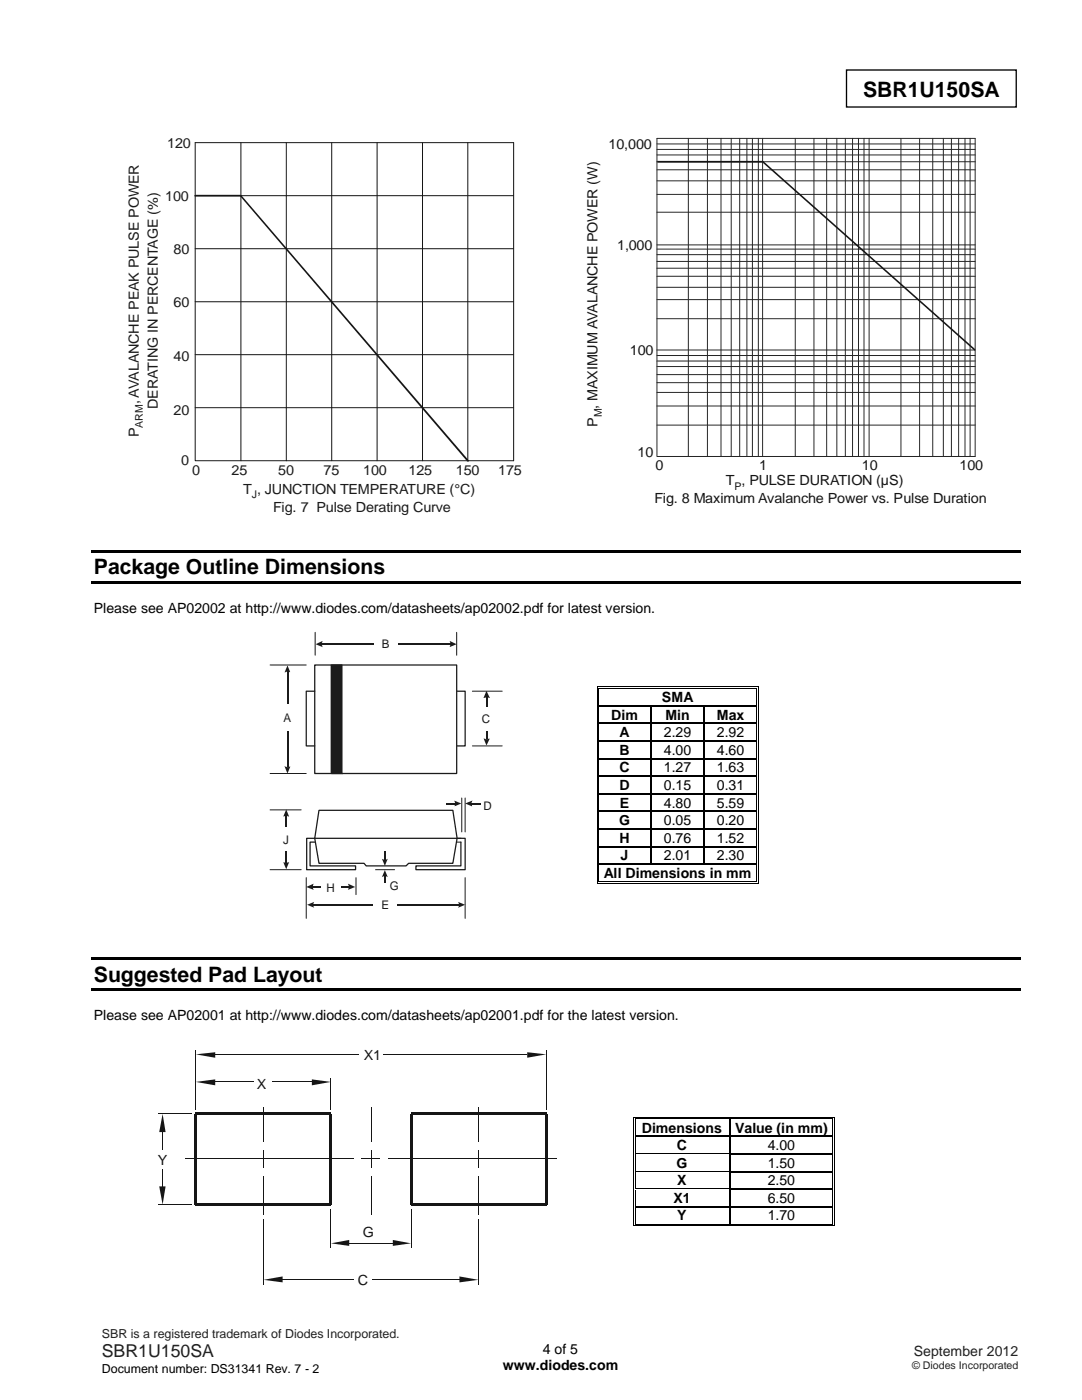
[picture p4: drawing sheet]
<svg xmlns="http://www.w3.org/2000/svg" width="216mm" height="279mm" viewBox="0 0 216 279" stroke-linecap="round" stroke-linejoin="round" font-family="sans-serif">
<path d="M168.9 14h33.9v7.4h-33.9z" fill="none" stroke="#000" stroke-width=".26"/>
<path d="M38.9 39.1h63.6M102.5 28.5h-63.6v63.4h63.6M38.9 49.6h63.6M38.9 70.8h63.6M38.9 60.2h63.6M38.9 81.4h63.6" fill="none" stroke="#131516" stroke-width=".2"/>
<g fill="#131516">
<path d="M38.8 39.1l.1-.2v.3zM38.9 38.9h9.2v.3h-9.2zM48.1 38.9l.1 .2v.1z"/>
<path d="M47.8 39.1l.3-.2 .1 .1-.3 .1zM47.9 39.1l.3-.1 45.3 52.9-.2 .2zM93.3 92.1l.2-.2h.1l-.1 .2z"/>
</g>
<path d="M48.1 28.5v63.4M57.1 28.5v63.4M66.2 28.5v63.4M75.2 28.5v63.4M84.3 28.5v63.4M93.3 28.5v63.4M102.5 28.5v63.4" fill="none" stroke="#131516" stroke-width=".2"/>
<g fill="none" stroke="#23282b" stroke-width=".2">
<path d="M131.1 27.6h63.5v63.5h-63.5zM131.1 38.8h63.5M131.1 36.1h63.5M131.1 33.9h63.5M131.1 32.3h63.5M131.1 30.9h63.5M131.1 29.8h63.5M131.1 28.7h63.5M137.4 27.6v63.5M141.2 27.6v63.5M143.9 27.6v63.5M145.9 27.6v63.5"/>
<path d="M147.6 27.6v63.5M149 27.6v63.5M150.1 27.6v63.5M151.3 27.6v63.5M152.2 27.6v63.5M158.7 27.6v63.5M162.4 27.6v63.5M165 27.6v63.5M167 27.6v63.5M168.7 27.6v63.5M170.1 27.6v63.5M171.3 27.6v63.5"/>
<path d="M172.4 27.6v63.5M173.4 27.6v63.5M179.8 27.6v63.5M183.5 27.6v63.5M186.1 27.6v63.5M188.2 27.6v63.5M189.8 27.6v63.5M191.3 27.6v63.5M192.6 27.6v63.5M193.6 27.6v63.5M131.1 59.8h63.5M131.1 57.3h63.5"/>
<path d="M131.1 55.1h63.5M131.1 53.5h63.5M131.1 52.2h63.5M131.1 50.8h63.5M131.1 49.7h63.5M131.1 42.4h63.5M131.1 48.9h63.5M131.1 78.3h63.5M131.1 76.4h63.5M131.1 74.8h63.5M131.1 73.2h63.5M131.1 72.1h63.5"/>
<path d="M131.1 71h63.5M131.1 63.6h63.5M131.1 69.8h63.5M131.1 84.8h63.5M131.1 81h63.5"/>
</g>
<path d="M131.2 32.1h21v.3h-21zM152.2 32.1v.2zM152.3 32.1l42.3 37.6-.1 .3-42.3-37.6z" fill="#131516"/>
<g fill="#000">
<path d="M18.2 109.8h185.5v.5h-185.5zM18.2 115.9h185.5v.5h-185.5zM119.1 137h.2v.5h-.2zM119.1 137h.5v.1h-.5zM119.4 137.3h.2v.2h-.2zM150.8 137h.5v.1h-.5zM150.8 137.3h.2v.2h-.2zM151.2 137h.1v.5h-.1zM119.1 140.7h.2v.3h-.2zM119.1 144.3h.2v.2h-.2zM119.1 147.8h.2v.2h-.2zM119.1 151.3h.2v.3h-.2z"/>
<path d="M119.1 154.8h.2v.2h-.2zM119.1 158.3h.2v.3h-.2zM119.4 140.7h.2v.3h-.2zM119.4 144.3h.2v.2h-.2zM119.4 147.8h.2v.2h-.2zM119.4 151.3h.2v.3h-.2zM119.4 154.8h.2v.2h-.2zM119.4 158.3h.2v.3h-.2zM129.8 140.7h.2v.3h-.2zM129.8 144.3h.2v.2h-.2zM129.8 147.8h.2v.2h-.2zM129.8 151.3h.2v.3h-.2z"/>
<path d="M129.8 154.8h.2v.2h-.2zM129.8 158.3h.2v.3h-.2zM140.4 140.7h.2v.3h-.2zM140.4 144.3h.2v.2h-.2zM140.4 147.8h.2v.2h-.2zM140.4 151.3h.2v.3h-.2zM140.4 154.8h.2v.2h-.2zM140.4 158.3h.2v.3h-.2zM150.8 140.7h.2v.3h-.2zM150.8 144.3h.2v.2h-.2zM150.8 147.8h.2v.2h-.2zM150.8 151.3h.2v.3h-.2z"/>
<path d="M150.8 154.8h.2v.2h-.2zM150.8 158.3h.2v.3h-.2zM151.2 140.7h.1v.3h-.1zM151.2 144.3h.1v.2h-.1zM151.2 147.8h.1v.2h-.1zM151.2 151.3h.1v.3h-.1zM151.2 154.8h.1v.2h-.1zM151.2 158.3h.1v.3h-.1zM119.1 161.8h.2v.3h-.2zM119.1 165.3h.2v.3h-.2zM119.1 168.8h.2v.3h-.2zM119.1 172.3h.2v.3h-.2z"/>
<path d="M119.1 176.2h.5v.2h-.5zM119.4 161.8h.2v.3h-.2zM119.4 165.3h.2v.3h-.2zM119.4 168.8h.2v.3h-.2zM119.4 172.3h.2v.3h-.2zM119.4 175.9h.2v.1h-.2zM129.8 161.8h.2v.3h-.2zM129.8 165.3h.2v.3h-.2zM129.8 168.8h.2v.3h-.2zM140.4 161.8h.2v.3h-.2zM140.4 165.3h.2v.3h-.2zM140.4 168.8h.2v.3h-.2z"/>
<path d="M150.8 161.8h.2v.3h-.2zM150.8 165.3h.2v.3h-.2zM150.8 168.8h.2v.3h-.2zM150.8 172.3h.2v.3h-.2zM150.8 176.2h.5v.2h-.5zM150.8 175.9h.2v.1h-.2zM151.2 161.8h.1v.3h-.1zM151.2 165.3h.1v.3h-.1zM151.2 168.8h.1v.3h-.1zM151.2 172.3h.1v.3h-.1zM151.2 175.9h.1v.5h-.1zM18.2 191.1h185.5v.5h-185.5z"/>
<path d="M18.2 197.2h185.5v.5h-185.5z"/>
</g>
<g fill="none" stroke="#000" stroke-width=".2">
<path d="M119.2 137.5v3.2M119.5 137.5v3.2M119.6 137.1h31.2M119.6 137.4h31.2M150.9 137.5v3.2M151.3 137.5v3.2M119.2 141v3.3M119.2 144.5v3.3M119.2 148v3.3M119.2 151.6v3.2M119.2 155v3.3M119.2 158.6v3.2"/>
<path d="M119.5 141v3.3M119.5 144.5v3.3M119.5 148v3.3M119.5 151.6v3.2M119.5 155v3.3M119.5 158.6v3.2M150.9 141v3.3M150.9 144.5v3.3M150.9 148v3.3M150.9 151.6v3.2M150.9 155v3.3M150.9 158.6v3.2"/>
<path d="M151.3 141v3.3M151.3 144.5v3.3M151.3 148v3.3M151.3 151.6v3.2M151.3 155v3.3M151.3 158.6v3.2M119.2 162.1v3.2M119.2 165.6v3.2M119.2 169.1v3.2M119.2 172.6v3.8M119.5 162.1v3.2M119.5 165.6v3.2"/>
<path d="M119.5 169.1v3.2M119.5 172.6v3.3M119.6 176.3h31.2M119.6 175.9h31.2M150.9 162.1v3.2M150.9 165.6v3.2M150.9 169.1v3.2M150.9 172.6v3.3M151.3 162.1v3.2M151.3 165.6v3.2M151.3 169.1v3.2M151.3 172.6v3.3"/>
</g>
<g fill="none" stroke="#000" stroke-width=".25">
<path d="M119.6 140.9h10.2M119.6 144.4h10.2M119.6 147.9h10.2M119.6 151.4h10.2M119.6 154.9h10.2M119.6 158.4h10.2M129.9 141v3.3M129.9 144.5v3.3M129.9 148v3.3M129.9 151.6v3.2M129.9 155v3.3M129.9 158.6v3.2"/>
<path d="M130 140.9h10.4M130 144.4h10.4M130 147.9h10.4M130 151.4h10.4M130 154.9h10.4M130 158.4h10.4M140.5 141v3.3M140.5 144.5v3.3M140.5 148v3.3M140.5 151.6v3.2M140.5 155v3.3M140.5 158.6v3.2"/>
<path d="M140.6 140.9h10.2M140.6 144.4h10.2M140.6 147.9h10.2M140.6 151.4h10.2M140.6 154.9h10.2M140.6 158.4h10.2M119.6 161.9h10.2M119.6 165.4h10.2M119.6 169h10.2M119.6 172.5h31.2M129.9 162.1v3.2M129.9 165.6v3.2"/>
<path d="M129.9 169.1v3.2M130 161.9h10.4M130 165.4h10.4M130 169h10.4M140.5 162.1v3.2M140.5 165.6v3.2M140.5 169.1v3.2M140.6 161.9h10.2M140.6 165.4h10.2M140.6 169h10.2"/>
</g>
<g fill="#fff">
<path d="M126.9 223.4h18.6v3.3h-18.6z"/>
<path d="M127.3 223.4h17.6v3.3h-17.6z"/>
</g>
<path d="M126.3 222.9h.2v.5h-.2zM126.3 222.9h.5v.2h-.5zM126.7 223.2h.1v.2h-.1z" fill="#000"/>
<path d="M126.8 223h18.7M126.8 223.3h18.7" fill="none" stroke="#000" stroke-width=".2"/>
<path d="M126.8 223.4h18.7z" fill="#fff"/>
<path d="M145.5 223.4h.3zM145.5 222.9h.5v.2h-.5zM145.5 223.2h.5v.2h-.5zM166 222.9h.5v.2h-.5zM166 223.2h.2v.2h-.2zM166.3 222.9h.2v.5h-.2z" fill="#000"/>
<path d="M126.4 223.4v3.3M126.7 223.4v3.3M146 223h20M146 223.3h20M166.1 223.4v3.3M166.4 223.4v3.3" fill="none" stroke="#000" stroke-width=".2"/>
<path d="M145.6 223.4v3.3" fill="none" stroke="#000" stroke-width=".25"/>
<g fill="#fff">
<path d="M126.9 226.9h18.6v3.3h-18.6z"/>
<path d="M127.3 226.9h17.6v3.3h-17.6z"/>
</g>
<path d="M126.3 226.7h.2v.2h-.2zM126.7 226.7h.1v.2h-.1z" fill="#000"/>
<path d="M126.8 226.8h18.7" fill="none" stroke="#000" stroke-width=".25"/>
<path d="M126.8 226.9h18.7z" fill="#fff"/>
<path d="M145.5 226.7h.3v.2h-.3zM166 226.7h.2v.2h-.2zM166.3 226.7h.2v.2h-.2z" fill="#000"/>
<path d="M145.6 226.9v3.3M145.8 226.8h20.2" fill="none" stroke="#000" stroke-width=".25"/>
<path d="M126.4 226.9v3.3M126.7 226.9v3.3M166.1 226.9v3.3M166.4 226.9v3.3" fill="none" stroke="#000" stroke-width=".2"/>
<g fill="#fff">
<path d="M126.9 230.4h18.6v3.3h-18.6z"/>
<path d="M127.3 230.4h17.6v3.3h-17.6z"/>
</g>
<path d="M126.3 230.2h.2v.2h-.2zM126.7 230.2h.1v.2h-.1z" fill="#000"/>
<path d="M126.8 230.3h18.7" fill="none" stroke="#000" stroke-width=".25"/>
<path d="M126.8 230.4h18.7z" fill="#fff"/>
<path d="M145.5 230.2h.3v.2h-.3zM166 230.2h.2v.2h-.2zM166.3 230.2h.2v.2h-.2z" fill="#000"/>
<path d="M145.6 230.4v3.3M145.8 230.3h20.2" fill="none" stroke="#000" stroke-width=".25"/>
<path d="M126.4 230.4v3.3M126.7 230.4v3.3M166.1 230.4v3.3M166.4 230.4v3.3" fill="none" stroke="#000" stroke-width=".2"/>
<g fill="#fff">
<path d="M126.9 233.9h18.6v3.3h-18.6z"/>
<path d="M127.3 233.9h17.6v3.3h-17.6z"/>
</g>
<path d="M126.3 233.7h.2v.3h-.2zM126.7 233.7h.1v.3h-.1z" fill="#000"/>
<path d="M126.8 233.8h18.7" fill="none" stroke="#000" stroke-width=".25"/>
<path d="M126.8 233.9l18.7 .1z" fill="#fff"/>
<path d="M145.5 233.7h.3v.3h-.3zM166 233.7h.2v.3h-.2zM166.3 233.7h.2v.3h-.2z" fill="#000"/>
<path d="M145.6 234v3.2M145.8 233.8h20.2" fill="none" stroke="#000" stroke-width=".25"/>
<path d="M126.4 234v3.2M126.7 234v3.2M166.1 234v3.2M166.4 234v3.2" fill="none" stroke="#000" stroke-width=".2"/>
<g fill="#fff">
<path d="M126.9 237.4h18.6v3.3h-18.6z"/>
<path d="M127.3 237.4h17.6v3.3h-17.6z"/>
</g>
<path d="M126.3 237.2h.2v.3h-.2zM126.7 237.2h.1v.3h-.1z" fill="#000"/>
<path d="M126.8 237.3h18.7" fill="none" stroke="#000" stroke-width=".25"/>
<path d="M126.8 237.4l18.7 .1z" fill="#fff"/>
<g fill="#000">
<path d="M145.5 237.2h.3v.3h-.3zM166 237.2h.2v.3h-.2zM166.3 237.2h.2v.3h-.2zM126.3 240.7h.2v.3h-.2zM126.3 244.6h.5v.1h-.5zM126.7 240.7h.1v.3h-.1zM126.7 244.2h.1v.2h-.1zM145.5 240.7h.3v.3h-.3zM145.5 244.2h.5v.2h-.5zM166 240.7h.2v.3h-.2zM166 244.6h.5v.1h-.5zM166 244.2h.2v.2h-.2z"/>
<path d="M166.3 240.7h.2v.3h-.2zM166.3 244.2h.2v.5h-.2z"/>
</g>
<path d="M145.6 237.5v3.2M145.8 237.3h20.2M126.8 240.8h18.7M145.6 241v3.2M145.8 240.8h20.2" fill="none" stroke="#000" stroke-width=".25"/>
<path d="M126.4 237.5v3.2M126.7 237.5v3.2M166.1 237.5v3.2M166.4 237.5v3.2M126.4 241v3.7M126.7 241v3.2M126.8 244.3h18.7M146 244.3h20M166 244.6h-39.2M166.1 241v3.2M166.4 241v3.2" fill="none" stroke="#000" stroke-width=".2"/>
<path d="M61.1 177l1.5-.7-.1 .3v.8l.1 .2z" fill-rule="evenodd" fill="#1f1a17"/>
<path d="M62.4 177h7.3" fill="none" stroke="#1f1a17" stroke-width=".25"/>
<path d="M69.4 176.3l1.5 .7-1.5 .6 .2-.3v-.6z" fill-rule="evenodd" fill="#1f1a17"/>
<path d="M64.2 174.7h3.9v4.1h-3.9z" fill="#fff"/>
<path d="M91 137.9h1.8v11h-1.9" fill="none" stroke="#1f1a17" stroke-width=".25"/>
<path d="M62.8 132.7h28.3v21.7h-28.3z" fill="#fff"/>
<path d="M62.8 132.7h28.3v21.7h-28.3zM62.8 137.9h-1.7v11h1.7" fill="none" stroke="#1f1a17" stroke-width=".25"/>
<path d="M66.1 132.7h2.1v21.7h-2.1z" fill="#1f1a17"/>
<path d="M66.1 132.7h2.1v21.7h-2.1zM68.2 154.4h.1" fill="none" stroke="#1f1a17" stroke-width=".25"/>
<path d="M53.9 132.7h7.2M62.9 126.2v4.6M91.1 126.2v4.6M94.3 137.9h5.9M53.9 154.4h7.2M94.3 148.9h5.9" fill="none" stroke="#1f1a17" stroke-width=".2"/>
<path d="M57.4 132.8l.6 1.4-.3-.1h-.7l-.2 .1z" fill-rule="evenodd" fill="#1f1a17"/>
<path d="M57.4 134v19.1" fill="none" stroke="#1f1a17" stroke-width=".25"/>
<g fill="#1f1a17">
<path d="M56.8 152.9a1.05 1.05 0 0 0 1.2 0l-.6 1.5z" fill-rule="evenodd"/>
<path d="M63 128.6l1.4-.7-.2 .3v.6l.2 .4z" fill-rule="evenodd"/>
</g>
<path d="M64.2 128.5h25.7" fill="none" stroke="#1f1a17" stroke-width=".25"/>
<g fill="#1f1a17">
<path d="M89.7 127.9l1.4 .7-1.4 .6 .2-.4v-.6z" fill-rule="evenodd"/>
<path d="M97.1 137.9l.6 1.4h-1.2z" fill-rule="evenodd"/>
</g>
<path d="M97.1 139.1v8.4" fill="none" stroke="#1f1a17" stroke-width=".25"/>
<path d="M96.5 147.3l.3 .2h.6l.3-.2-.6 1.5z" fill-rule="evenodd" fill="#1f1a17"/>
<g fill="#fff">
<path d="M55.5 140.6h3.8v5.3h-3.8z"/>
<path d="M74.6 126.6h4.7v4.1h-4.7z"/>
<path d="M95.3 141.2h3.3v4.7h-3.3z"/>
</g>
<path d="M63.6 161.7h26.8l.8 5.6-.8 5h-8.9l-.5 .5h-7.9l-.5-.5h-9l-.8-5z" fill-rule="evenodd" fill="#fff"/>
<path d="M62.8 168.1h-.9v4.7h9.1v.8h-9.8v-6.3h31.6v6.3h-9.8v-.8h9v-4.7M63.6 161.7h26.8l.8 5.6-.8 5h-8.9l-.5 .5h-7.9l-.5-.5h-9l-.8-5z" fill="none" stroke="#1f1a17" stroke-width=".25"/>
<path d="M53.9 173.6h6.2M53.9 161.6h6.2M91.2 167.3h.8M91.2 168.1h.8" fill="none" stroke="#1f1a17" stroke-width=".2"/>
<path d="M57.1 161.5l.6 1.5-.3-.2-.9 .2z" fill-rule="evenodd" fill="#1f1a17"/>
<path d="M57.1 162.8v9.4" fill="none" stroke="#1f1a17" stroke-width=".25"/>
<path d="M56.5 172a1.05 1.05 0 0 0 1.2 0l-.6 1.5z" fill-rule="evenodd" fill="#1f1a17"/>
<path d="M92.1 159.3v6.7M92.8 159.3v6.7" fill="none" stroke="#1f1a17" stroke-width=".2"/>
<g fill="#1f1a17">
<path d="M89.1 160.3h1.8v.2h-1.8z"/>
<path d="M94.1 160.3h2v.2h-2z"/>
</g>
<g fill="#1f1a17">
<path d="M90.6 159.8l1.5 .6-1.5 .6 .2-.3v-.6z" fill-rule="evenodd"/>
<path d="M92.8 160.4l1.5-.6-.2 .3 .2 .9z" fill-rule="evenodd"/>
</g>
<path d="M61.1 175.2v8.1M92.8 175.2v8.1" fill="none" stroke="#1f1a17" stroke-width=".2"/>
<path d="M61.3 180.6l1.4-.6-.2 .2v.7l.2 .3z" fill-rule="evenodd" fill="#1f1a17"/>
<path d="M62.5 180.5h29.1" fill="none" stroke="#1f1a17" stroke-width=".25"/>
<path d="M91.4 180l1.4 .6-1.4 .6 .1-.3v-.7z" fill-rule="evenodd" fill="#1f1a17"/>
<path d="M71 175.2v3.3M74.9 173.6h3.8" fill="none" stroke="#1f1a17" stroke-width=".2"/>
<g fill="#1f1a17">
<path d="M76.7 169.8h.3v1.7h-.3z"/>
<path d="M76.7 174.8h.3v1.3h-.3z"/>
</g>
<g fill="#1f1a17">
<path d="M76.2 171.4l.3 .1h.6l.3-.1-.6 1.4z" fill-rule="evenodd"/>
<path d="M76.8 173.7l.6 1.4-.3-.2h-.6l-.3 .2z" fill-rule="evenodd"/>
</g>
<g fill="#fff">
<path d="M74.6 178.6h4.6v4.1h-4.6z"/>
<path d="M55.2 165.2h3.5v4.6h-3.5z"/>
</g>
<g fill="#131516">
<path d="M108.8 222.3h.5v18.1h-.5z"/>
<path d="M81.8 222.3h.5v18.1h-.5z"/>
<path d="M38.8 222.3h.5v18.1h-.5z"/>
<path d="M65.8 222.3h.5v18.1h-.5z"/>
</g>
<path d="M36.9 231.3h33.6M72.2 231.3h3.6M74.1 220.9v6.9M74.1 229.6v3.5M74.1 234.7v7.7M77.5 231.3h33.6" fill="none" stroke="#131516" stroke-width=".2"/>
<g fill="#131516">
<path d="M39.1 240.2h26.9v.5h-26.9z"/>
<path d="M39.1 222h26.9v.5h-26.9z"/>
</g>
<path d="M52.6 243.3v13M56.4 255.4h14.3M74.2 255.4h17.5M95.5 243.3v13" fill="none" stroke="#131516" stroke-width=".2"/>
<g fill="#131516">
<path d="M52.6 255.4l3.8-.7v1.2z"/>
<path d="M91.7 254.7l3.8 .7-3.8 .5z"/>
</g>
<path d="M39.1 209.7v9.8M42.9 210.4h28.6M76.5 210.4h28.7M109 209.7v11.7" fill="none" stroke="#131516" stroke-width=".2"/>
<g fill="#131516">
<path d="M39.1 210.4l3.8-.4v1.1z"/>
<path d="M105.2 210l3.8 .4-3.8 .7z"/>
</g>
<path d="M31.6 222.3h6.6M32.4 225.9v3.6M32.4 233.3v3.5M31.6 240.4h6.6" fill="none" stroke="#131516" stroke-width=".2"/>
<g fill="#131516">
<path d="M32.4 222.3l.6 3.6h-1.2z"/>
<path d="M31.8 236.8h1.2l-.6 3.6z"/>
</g>
<path d="M50.7 231.3h3.7M52.6 220.9v6.9M52.6 229.6v3.5M52.6 234.7v7.7M94.7 231.3h3.7M95.5 220.9v6.9M95.5 229.6v3.5M95.5 234.7v7.7M66 241.3v7.6M69.7 248.1h8.7M82 241.3v7.6" fill="none" stroke="#131516" stroke-width=".2"/>
<g fill="#131516">
<path d="M66 248.1l3.7-.6v1.1z"/>
<path d="M78.4 247.5l3.6 .6-3.6 .5z"/>
</g>
<g fill="#131516">
<path d="M82 222h27v.5h-27z"/>
<path d="M82 240.2h27v.5h-27z"/>
</g>
<path d="M39.1 215.1v6.3M42.9 215.9h7.8M54.4 215.9h7.8M66 215.1v6.3" fill="none" stroke="#131516" stroke-width=".2"/>
<g fill="#131516">
<path d="M39.1 215.9l3.8-.5v1.2z"/>
<path d="M62.2 215.4l3.8 .5-3.8 .7z"/>
</g>
<g font-size="4.2">
<text x="172.2" y="19.3">SBR1U150SA</text>
<text x="18.7" y="114.6">Package Outline Dimensions</text>
<text x="18.7" y="195.9">Suggested Pad Layout</text>
</g>
<text font-size="3.5" fill="#231f20" x="20.3" y="270.9">SBR1U150SA</text>
<g font-size="2.8" fill="#1f1a17">
<text x="33.4" y="29.6">120</text>
<text x="32.9" y="40.1">100</text>
<text x="34.6" y="50.7">80</text>
<text x="34.6" y="61.2">60</text>
<text x="34.6" y="72.1">40</text>
<text x="27.7" y="80.7" transform="rotate(-90 27.7 80.7)">, AVALANCHE PEAK PULSE POWER</text>
<text x="31.5" y="81.6" transform="rotate(-90 31.5 81.6)">DERATING IN PERCENTAGE (%)</text>
<text x="34.6" y="82.8">20</text>
<text x="27.7" y="87.3" transform="rotate(-90 27.7 87.3)">P</text>
<text x="36.2" y="92.9">0</text>
<text x="38.4" y="94.8">0</text>
<text x="46.2" y="94.8">25</text>
<text x="55.5" y="94.8">50</text>
<text x="64.6" y="94.8">75</text>
<text x="72.4" y="94.8">100</text>
<text x="81.5" y="94.8">125</text>
<text x="91" y="94.8">150</text>
<text x="99.4" y="94.8">175</text>
<text x="48.5" y="98.6">T , JUNCTION TEMPERATURE (°C)</text>
<text x="54.5" y="102.3">Fig. 7 Pulse Derating Curve</text>
</g>
<g font-size="2.8" fill="#131516">
<text x="121.4" y="29.7">10,000</text>
<text x="123.1" y="49.9">1,000</text>
<text x="125.7" y="70.9">100</text>
<text x="119.2" y="85.2" transform="rotate(-90 119.2 85.2)">P , MAXIMUM AVALANCHE POWER (W)</text>
<text x="127.2" y="91.3">10</text>
<text x="130.8" y="93.8">0</text>
<text x="151.5" y="93.8">1</text>
<text x="172" y="93.8">10</text>
<text x="191.5" y="93.8">100</text>
<text x="130.6" y="100.4">Fig. 8 Maximum Avalanche Power vs. Pulse Duration</text>
<text x="144.8" y="96.9">T , PULSE DURATION (µS)</text>
<text x="72.6" y="211.5">X1</text>
<text x="51.2" y="217.3">X</text>
<text x="31.5" y="232.5">Y</text>
<text x="72.4" y="246.8">G</text>
<text x="71.4" y="256.4">C</text>
</g>
<g font-size="2.8">
<text x="18.7" y="122.3">Please see AP02002 at http://www.diodes.com/datasheets/ap02002.pdf for latest version.</text>
<text x="122" y="143.6">Dim</text>
<text x="132.1" y="140.1">SMA</text>
<text x="132.8" y="143.6">Min</text>
<text x="143" y="143.6">Max</text>
<text x="123.6" y="147.1">A</text>
<text x="132.5" y="147.1">2.29</text>
<text x="143" y="147.1">2.92</text>
<text x="123.6" y="150.6">B</text>
<text x="123.6" y="154.1">C</text>
<text x="132.5" y="150.6">4.00</text>
<text x="132.5" y="154.1">1.27</text>
<text x="143" y="150.6">4.60</text>
<text x="143" y="154.1">1.63</text>
<text x="123.6" y="157.6">D</text>
<text x="123.7" y="161.2">E</text>
<text x="132.5" y="161.2">4.80</text>
<text x="132.5" y="157.6">0.15</text>
<text x="143" y="161.2">5.59</text>
<text x="143" y="157.6">0.31</text>
<text x="123.5" y="164.7">G</text>
<text x="132.5" y="164.7">0.05</text>
<text x="143" y="164.7">0.20</text>
<text x="123.6" y="168.2">H</text>
<text x="123.8" y="171.7">J</text>
<text x="132.5" y="171.7">2.01</text>
<text x="132.5" y="168.2">0.76</text>
<text x="143" y="171.7">2.30</text>
<text x="143" y="168.2">1.52</text>
<text x="120.5" y="175.2">All Dimensions in mm</text>
<text x="18.7" y="203.5">Please see AP02001 at http://www.diodes.com/datasheets/ap02001.pdf for the latest version.</text>
<text x="128.1" y="226">Dimensions</text>
<text x="146.7" y="226">Value (in mm)</text>
<text x="135" y="233">G</text>
<text x="135.1" y="229.5">C</text>
<text x="153.2" y="233">1.50</text>
<text x="153.2" y="229.5">4.00</text>
<text x="135.1" y="236.5">X</text>
<text x="153.2" y="236.5">2.50</text>
<text x="134.4" y="240.1">X1</text>
<text x="135.1" y="243.6">Y</text>
<text x="153.2" y="240.1">6.50</text>
<text x="153.2" y="243.6">1.70</text>
<text x="100.3" y="273.5">www.diodes.com</text>
<text x="108.3" y="270.2">4 of 5</text>
</g>
<text font-size="2.8" fill="#231f20" x="182.3" y="270.6">September 2012</text>
<text font-size="2.5" fill="#231f20" x="20.3" y="267.1">SBR is a registered trademark of Diodes Incorporated.</text>
<text font-size="2.5" x="20.3" y="274">Document number: DS31341 Rev. 7 - 2</text>
<g font-size="2.4" fill="#1f1a17">
<text x="76.2" y="129.4">B</text>
<text x="56.6" y="144">A</text>
<text x="96.1" y="144.4">C</text>
<text x="96.5" y="161.6">D</text>
<text x="56.5" y="168.4">J</text>
<text x="65.2" y="177.9">H</text>
<text x="77.8" y="177.5">G</text>
<text x="76.1" y="181.5">E</text>
</g>
<g font-size="2.1" fill="#131516">
<text x="120.1" y="83.3" transform="rotate(-90 120.1 83.3)">M</text>
<text x="146.6" y="97.7">P</text>
</g>
<g font-size="2.1" fill="#1f1a17">
<text x="28.5" y="85.4" transform="rotate(-90 28.5 85.4)">ARM</text>
<text x="50.3" y="99.4">J</text>
</g>
<text font-size="2.1" fill="#231f20" x="182" y="273.2">© Diodes Incorporated</text>
</svg>
